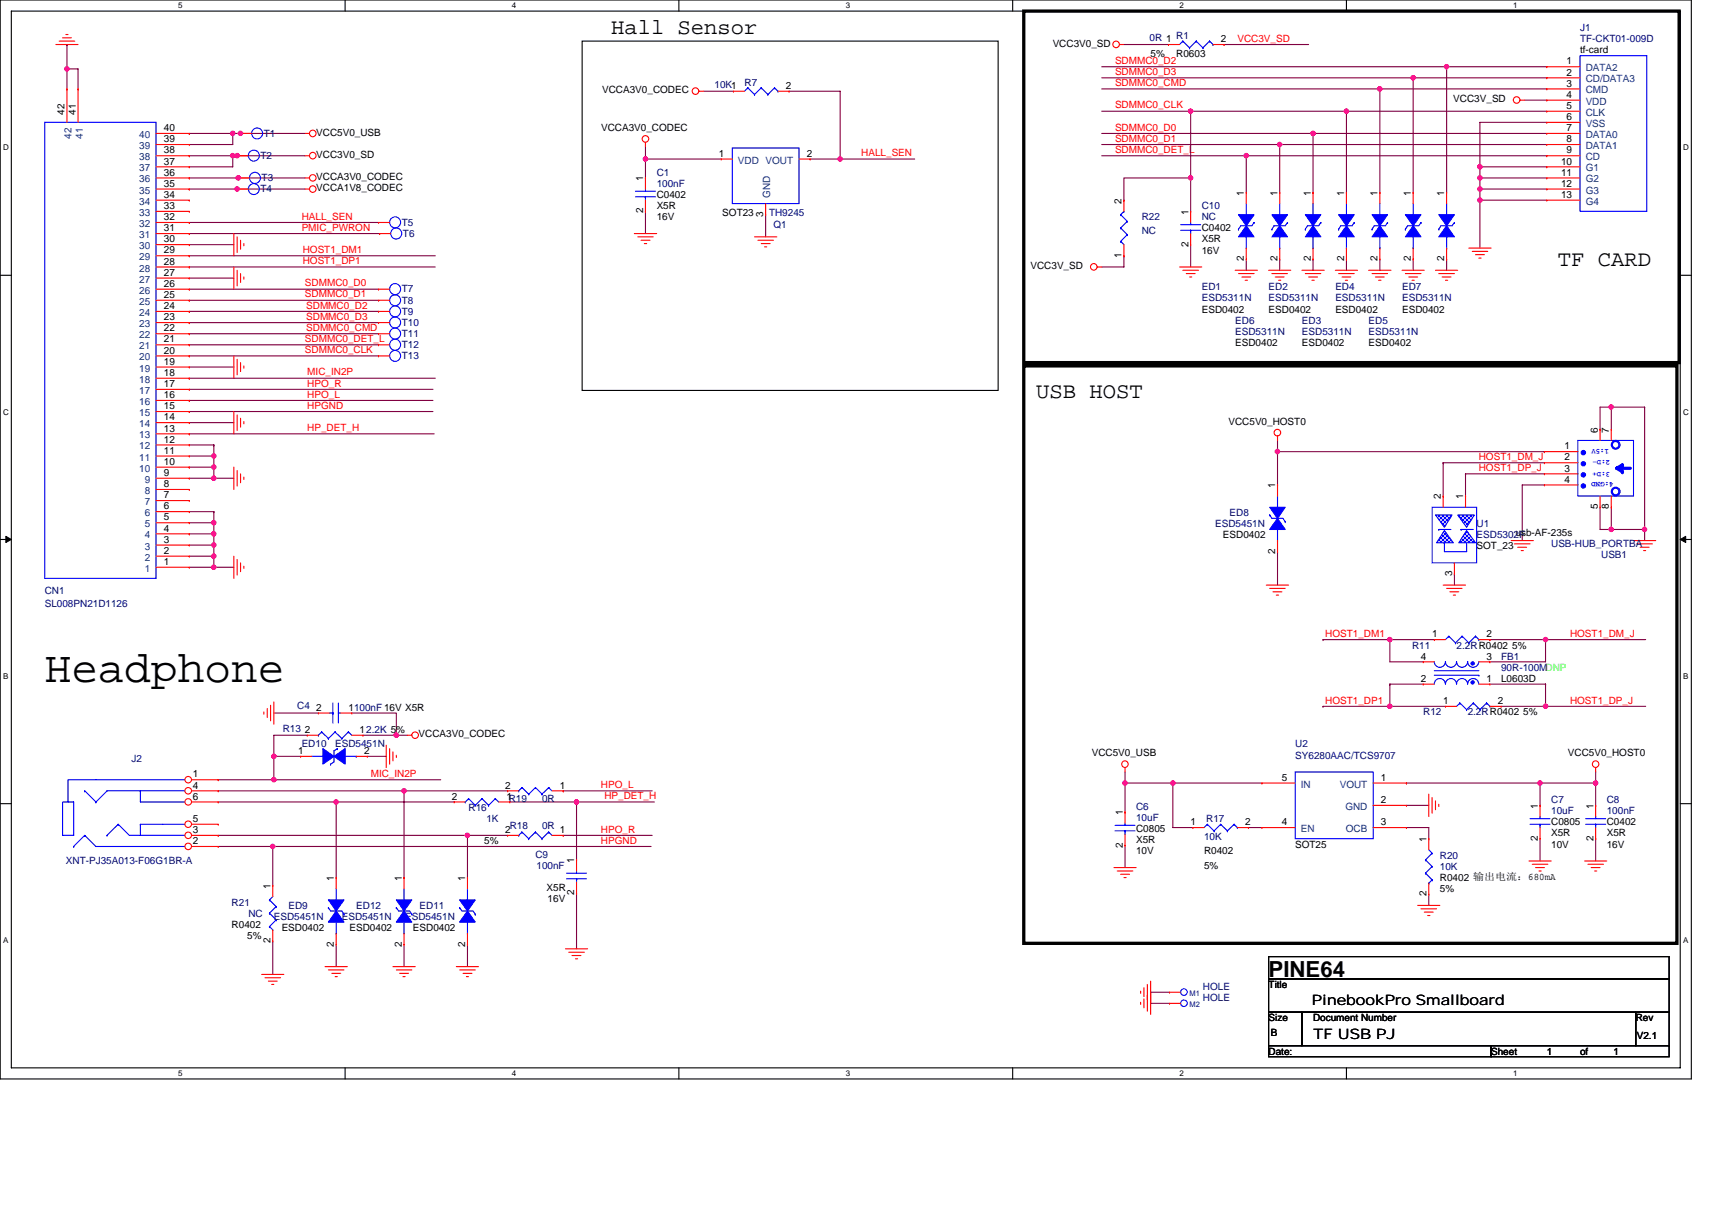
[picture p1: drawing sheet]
<svg xmlns="http://www.w3.org/2000/svg" width="297mm" height="210mm" viewBox="0 0 297 210" stroke-linecap="round" stroke-linejoin="round" font-family="sans-serif">
<path d="M0 0h293.5v187.2h-293.5zM2 1.9h289.5v183.4h-289.5z" fill="none" stroke="#000" stroke-width=".19"/>
<g fill="#fff">
<path d="M30.9 .2h.8v1.6h-.8z"/>
<path d="M30.9 185.5h.8v1.6h-.8z"/>
</g>
<path d="M59.9 0v1.9M59.9 185.3v1.9" fill="none" stroke="#000" stroke-width=".19"/>
<g fill="#fff">
<path d="M88.8 .2h.8v1.6h-.8z"/>
<path d="M88.8 185.5h.8v1.6h-.8z"/>
</g>
<path d="M117.8 0v1.9M117.8 185.3v1.9" fill="none" stroke="#000" stroke-width=".19"/>
<g fill="#fff">
<path d="M146.7 .2h.8v1.6h-.8z"/>
<path d="M146.7 185.5h.8v1.6h-.8z"/>
</g>
<path d="M175.7 0v1.9M175.7 185.3v1.9" fill="none" stroke="#000" stroke-width=".19"/>
<g fill="#fff">
<path d="M204.7 .2h.7v1.6h-.7z"/>
<path d="M204.7 185.5h.7v1.6h-.7z"/>
</g>
<path d="M233.6 0v1.9M233.6 185.3v1.9" fill="none" stroke="#000" stroke-width=".19"/>
<g fill="#fff">
<path d="M262.6 .2h.7v1.6h-.7z"/>
<path d="M262.6 185.5h.7v1.6h-.7z"/>
<path d="M.5 24.8h1v1.6h-1z"/>
<path d="M292 24.8h1v1.6h-1z"/>
<path d="M.5 70.7h1v1.5h-1z"/>
<path d="M292 70.7h1v1.5h-1z"/>
</g>
<path d="M0 47.8h2M291.5 47.8h2" fill="none" stroke="#000" stroke-width=".19"/>
<g fill="#fff">
<path d="M.5 116.5h.9v1.6h-.9z"/>
<path d="M292 116.5h.9v1.6h-.9z"/>
</g>
<path d="M0 93.6h2M291.5 93.6h2" fill="none" stroke="#000" stroke-width=".19"/>
<path d="M1 93.1l1 .5-1 .5zM291.5 93.6l1-.5v1z" fill="#000" stroke="#000" stroke-width=".17"/>
<g fill="#fff">
<path d="M.5 162.4h.9v1.5h-.9z"/>
<path d="M292 162.4h.9v1.5h-.9z"/>
</g>
<path d="M101 7.1h72.2v60.7h-72.2zM0 139.5h2M291.5 139.5h2M220.1 175.7h5.8v5.8h-5.8zM220.1 166h69.5v3.9h-69.5zM220.1 169.9h69.5v5.8h-69.5zM225.9 175.7h57.9v5.8h-57.9zM283.8 175.7h5.8v5.8h-5.8zM220.1 181.5h38.6v1.9h-38.6zM258.7 181.5h30.9v1.9h-30.9z" fill="none" stroke="#000" stroke-width=".19"/>
<path d="M177.6 1.9h113.7v61h-113.7zM177.6 63.5h113.4v100.2h-113.4z" fill="none" stroke="#000" stroke-width=".57"/>
<g fill="none" stroke="#800040" stroke-width=".19">
<path d="M11.6 7.7h.1M11.6 12h1.9v3.4M11.6 12v3.4M11.6 7.7v4.3M122 15.8h5.3M136.9 15.8h8.9v11.8M191.2 19.3h42.4M191.2 15.4h48.2M191.2 11.6h59.8M191.2 13.5h54M195 7.7h7.7M206.6 19.3h.1"/>
<path d="M206.6 19.3v11.6M212.4 7.7h.1M212.4 7.7h14.7M233.6 19.3h34.8M233.6 19.3v14.1M239.4 15.4v18M239.4 15.4h29M239.4 15.4h.1M245.2 13.5h23.2M245.2 13.5v19.9M245.2 13.5h.1M251 11.6h17.4"/>
<path d="M251 11.6v21.8M251 11.6h.1M264.5 17.4h3.9M32.8 23.2h20.1M32.8 27h20.1M32.8 30.9h20.1M32.8 32.8h20.1M32.8 23.2h.1M32.8 27h.1M32.8 30.9h.1M32.8 32.8h.1M32.8 38.6h.1"/>
<path d="M32.8 38.6h32.9M40.4 23.2v1.9h-7.6M40.4 23.2h.1M40.4 27v2h-7.6M40.4 27h.1M112 27.6h13.1M112 36.7v3.8M112 25.5v2.1M112 27.6h.1M112 27.6v3.3M132.8 37.3v3.8M140.6 27.6h5.2"/>
<path d="M145.8 27.6h.1M145.8 27.6h12.9M191.2 23.2h36.6M191.2 27h77.2M191.2 25.1h30.8M195 34.7v-3.8h11.6v5.8M206.6 30.9h.1M216.2 27h.1M216.2 27v6.4M222 25.1h46.4M222 25.1v8.3M222 25.1h.1"/>
<path d="M227.8 23.2h40.6M227.8 23.2v10.2M227.8 23.2h.1M256.8 34.7v8.4M256.8 34.7h.1M256.8 30.9h.1M256.8 32.8v1.9M256.8 32.8h.1M256.8 29h.1M256.8 29v1.9M256.8 30.9v1.9M256.8 30.9h11.6"/>
<path d="M256.8 32.8h11.6M256.8 34.7h11.6M256.8 29h11.6M268.4 21.2h-11.6v7.8M32.8 48.3h7.8M32.8 42.5h7.8M32.8 40.5h.1M32.8 44.4h.1M32.8 46.3h.1M32.8 52.1h.1M32.8 54h.1M32.8 56h.1"/>
<path d="M32.8 50.2h.1M32.8 57.9h.1M32.8 59.8h.1M32.8 40.5h33.1M32.8 44.4h42.7M32.8 46.3h42.7M32.8 52.1h32.9M32.8 54h32.9M32.8 56h32.9M32.8 50.2h32.9M32.8 57.9h32.9M32.8 59.8h32.9"/>
<path d="M195 44.4v1.9h-3.8M195 44.4h.1M206.6 42.5v3.8M216.2 45v1.9M222 45v1.9M227.8 45v1.9M233.6 45v1.9M239.4 45v1.9M245.2 45v1.9M251 45v1.9M32.8 75.3h.1M32.8 71.4h.1"/>
<path d="M32.8 69.5h.1M32.8 67.6h.1M32.8 65.6h.1M32.8 79.1h4.3M32.8 77.2h4.3M32.8 73.3h7.8M32.8 63.7h7.8M32.8 61.8h.1M32.8 75.3h42.5M32.8 71.4h42.3M32.8 69.5h42.3M32.8 67.6h42.3"/>
<path d="M32.8 65.6h42.7M32.8 61.8h32.9M37.1 79.1v2M37.1 77.2h.1M37.1 77.2v1.9M221.7 76.4v2M221.7 78.4v5.8M221.7 78.4h46.3M268 78.4h.1M279.6 70.7h-2v3.8M279.6 70.7h.1M279.6 70.7h5.7"/>
<path d="M279.6 70.7v3.8M285.3 70.7h.1M285.3 70.7v21.2M32.8 98.4h4.3M32.8 88.8h4.3M32.8 96.5h4.3M32.8 94.6h4.3M32.8 92.6h.1M32.8 90.7h4.3M32.8 83h4.3M32.8 81.1h.1M32.8 92.6h4.3"/>
<path d="M32.8 81.1h4.3M37.1 88.8h.1M37.1 98.4h.1M37.1 96.5v1.9M37.1 94.6h.1M37.1 92.6v2M37.1 90.7v1.9M37.1 83h.1M37.1 81.1v1.9M37.1 88.8v1.9M37.1 94.6v1.9M37.1 98.4h3.5"/>
<path d="M37.1 83h3.5M221.7 95.7v5.8M250.4 80.3v5.8M250.4 80.3h.1M250.4 80.3h17.6M252.3 99.6v1.9M254.3 82.2h.1M254.3 82.2v3.9M254.3 82.2h13.7M268 84.2h-3.9v9.6M277.6 88v3.9h2M279.6 88v3.9h5.7"/>
<path d="M285.3 91.9v1.9M285.3 91.9h.1M229.5 111h.1M229.5 111h11.6M241.1 111h.1M241.1 111h7.8M241.1 118.7h5.8M241.1 118.7h.1M241.1 111v3.9h5.8M241.1 118.7v3.9M258.5 111h.1M258.5 118.7h9.7"/>
<path d="M258.5 111h27M268.2 111v3.9h-9.7M268.2 111h.1M268.2 118.7h.1M268.2 118.7v3.9M37.9 137.2h32.2M37.9 135.3h9.6M37.9 139.2h20.4M47.5 131.3h4.7M47.5 131.3h.1M47.5 123.7h7.7M47.5 135.3h.1"/>
<path d="M47.5 131.3v4M47.5 135.3h29M53.3 127.6h-5.8v3.7M58.3 139.2h.1M58.3 139.2h20.5M58.3 139.2v13.1M61 123.7h7.8v3.9M63 127.6h5.8M63.7 131.3h3.3M68.8 127.6h.1M68.8 127.6h1.9M70.1 137.2h.1"/>
<path d="M70.1 137.2h18M70.1 137.2v15.1M88.5 139.2h11.5M97.7 137.2h.1M97.7 137.2h15.5M100 139.2h.1M100 139.2h13.5M100 139.2v10M195.2 135.9h8.3M195.2 134v1.9M195.2 135.9h.1M195.2 135.9v5"/>
<path d="M203.5 135.9v7.7h3.5M203.5 135.9h.1M203.5 135.9h15.4M229.5 122.6h.1M229.5 122.6h11.6M241.1 122.6h9.7M244 139.8h3.9M244 135.9h.1M244 135.9h23.2M260.5 122.6h7.7M267.2 135.9h9.7v3.9M267.2 135.9h.1"/>
<path d="M267.2 135.9v3.9M268.2 122.6h.1M268.2 122.6h17.3M276.9 134v1.9M37.9 145h.1M37.9 146.9h9.4M37.9 145h43.2M47.3 146.9h.1M47.3 146.9v6.7M47.3 146.9h65.7M81.1 145v7.3M81.1 145h7"/>
<path d="M97.7 145h.1M97.7 145h15.5M100 155v9.7M195.2 146.7v3.9M216.6 143.6h2.3M244 143.6h3.9v1.9M247.9 155.2v1.9M267.2 145.5v3.9M276.9 145.5v3.9M47.3 163.3v5.8M58.3 163.9v3.8M70.1 163.9v3.8"/>
<path d="M81.1 163.9v3.8M199.6 172.2h3.3M199.6 174.1h3.3"/>
</g>
<g fill="#f0f" stroke="#f0f" stroke-width=".19">
<circle cx="37.1" cy="90.7" r=".38"/>
<circle cx="37.1" cy="98.4" r=".38"/>
<circle cx="37.1" cy="96.5" r=".38"/>
<circle cx="37.1" cy="94.6" r=".38"/>
<circle cx="37.1" cy="92.6" r=".38"/>
<circle cx="37.1" cy="83" r=".38"/>
<circle cx="37.1" cy="81.1" r=".38"/>
<circle cx="37.1" cy="79.1" r=".38"/>
<circle cx="11.6" cy="11.9" r=".38"/>
<circle cx="40.4" cy="23.1" r=".38"/>
<circle cx="41.7" cy="23.1" r=".38"/>
<circle cx="40.4" cy="27" r=".38"/>
<circle cx="41.1" cy="27" r=".38"/>
<circle cx="41.3" cy="30.9" r=".38"/>
<circle cx="41.1" cy="32.8" r=".38"/>
<circle cx="285.3" cy="91.9" r=".37"/>
<circle cx="221.6" cy="78.4" r=".38"/>
<circle cx="268.2" cy="111" r=".38"/>
<circle cx="241.1" cy="111" r=".38"/>
<circle cx="241.1" cy="122.6" r=".38"/>
<circle cx="268.2" cy="122.6" r=".38"/>
<circle cx="276.8" cy="135.9" r=".38"/>
<circle cx="267.2" cy="135.9" r=".38"/>
<circle cx="203.5" cy="135.9" r=".38"/>
<circle cx="195.2" cy="135.9" r=".38"/>
<circle cx="112" cy="27.6" r=".38"/>
<circle cx="279.5" cy="91.9" r=".38"/>
<circle cx="279.5" cy="70.6" r=".38"/>
<circle cx="81.1" cy="145" r=".38"/>
<circle cx="47.5" cy="131.3" r=".38"/>
<circle cx="68.8" cy="127.6" r=".38"/>
<circle cx="47.5" cy="135.3" r=".38"/>
<circle cx="100" cy="139.2" r=".38"/>
<circle cx="47.3" cy="146.9" r=".38"/>
<circle cx="58.3" cy="139.2" r=".38"/>
<circle cx="70.1" cy="137.2" r=".38"/>
<circle cx="145.8" cy="27.6" r=".38"/>
<circle cx="256.8" cy="34.7" r=".38"/>
<circle cx="256.8" cy="30.9" r=".38"/>
<circle cx="256.8" cy="32.8" r=".38"/>
<circle cx="256.8" cy="28.9" r=".38"/>
<circle cx="216.2" cy="27" r=".38"/>
<circle cx="239.4" cy="15.4" r=".38"/>
<circle cx="227.8" cy="23.1" r=".38"/>
<circle cx="251" cy="11.6" r=".37"/>
<circle cx="222" cy="25.1" r=".38"/>
<circle cx="245.2" cy="13.5" r=".38"/>
<circle cx="206.6" cy="30.9" r=".38"/>
<circle cx="233.6" cy="19.3" r=".38"/>
<circle cx="206.6" cy="19.3" r=".38"/>
</g>
<g fill="none" stroke="#f00" stroke-width=".19">
<path d="M9.7 7.7h3.8M10.3 7.1h2.7M10.9 6.6h1.5M11.4 6h.4M11.6 15.4h.1M11.6 15.4v5.8M13.5 15.4h.1M13.5 15.4v5.8M121.3 15.8h.7M127.3 15.8h.1M127.3 15.8h1.9M135 15.8h1.9"/>
<path d="M136.9 15.8h.1M194.2 7.7h.8M202.7 7.7h.1M202.7 7.7h2M210.5 7.7h1.9M212.4 7.7h.1M263.7 17.4h.8M268.4 13.5h.1M268.4 15.4h.1M268.4 17.4h.1M268.4 19.3h.1M268.4 11.6h.1"/>
<path d="M268.4 13.5h5.7M268.4 15.4h5.7M268.4 17.4h5.7M268.4 19.3h5.7M268.4 11.6h5.7M27.1 23.2h5.7M27.1 25.1h5.7M27.1 27h5.7M27.1 29h5.7M27.1 30.9h5.7M27.1 32.8h5.7M27.1 34.7h5.7"/>
<path d="M27.1 38.6h5.7M27.1 36.7h5.7M32.8 34.7h.1M32.8 32.8h.1M32.8 38.6h.1M32.8 36.7h.1M32.8 30.9h.1M32.8 29h.1M32.8 27h.1M32.8 25.1h.1M32.8 23.2h.1M41.1 32.8h.1"/>
<path d="M41.1 27h.1M41.1 27h2M41.1 32.8h2M41.3 30.9h.1M41.3 30.9h2M41.7 23.2h.1M41.7 23.2h2M52.9 23.2h.8M52.9 27h.8M52.9 30.9h.8M52.9 32.8h.8M65.7 38.6h.1"/>
<path d="M65.7 38.6h1.9M112 24.7v.8M112 30.9h.1M112 36.7h.1M112 30.9v1.9M112 34.7v2M125.1 27.6h.1M125.1 27.6h2M132.8 37.3h.1M132.8 35.3v2M138.6 27.6h2M140.6 27.6h.1"/>
<path d="M195 34.7h.1M195 34.7v2M206.6 36.7h.1M206.6 36.7v1.9M222 33.4h.1M222 33.4v1.9M227.8 33.4h.1M227.8 33.4v1.9M233.6 33.4h.1M233.6 33.4v1.9M239.4 33.4h.1M239.4 33.4v1.9"/>
<path d="M251 33.4h.1M251 33.4v1.9M268.4 21.2h.1M268.4 23.2h.1M268.4 25.1h.1M268.4 27h.1M268.4 29h.1M268.4 30.9h.1M268.4 32.8h.1M268.4 34.7h.1M268.4 21.2h5.7M268.4 23.2h5.7"/>
<path d="M268.4 25.1h5.7M268.4 27h5.7M268.4 29h5.7M268.4 30.9h5.7M268.4 32.8h5.7M268.4 34.7h5.7M27.1 40.5h5.7M27.1 59.8h5.7M27.1 57.9h5.7M27.1 56h5.7M27.1 54h5.7M27.1 52.1h5.7"/>
<path d="M27.1 50.2h5.7M27.1 48.3h5.7M27.1 46.3h5.7M27.1 44.4h5.7M27.1 42.5h5.7M32.8 59.8h.1M32.8 57.9h.1M32.8 56h.1M32.8 54h.1M32.8 52.1h.1M32.8 50.2h.1M32.8 48.3h.1"/>
<path d="M32.8 46.3h.1M32.8 44.4h.1M32.8 42.5h.1M32.8 40.5h.1M40.6 46.3v3.9M40.6 40.5v3.9M41.1 46.9v2.7M41.1 41.1v2.7M41.7 47.5v1.5M41.7 41.7v1.5M42.3 48.1v.4M42.3 42.3v.4"/>
<path d="M65.7 56h.1M65.7 52.1h.1M65.7 59.8h.1M65.7 59.8h1.9M65.7 56h1.9M65.7 52.1h1.9M65.9 40.5h.1M65.9 40.5h1.9M110.1 40.5h3.8M110.7 41.1h2.6M111.2 41.7h1.6M111.8 42.3h.4"/>
<path d="M130.9 41.1h3.9M131.5 41.7h2.7M132.1 42.3h1.5M132.6 42.8h.4M190.4 46.3h.8M195 44.4h.1M195 42.5v1.9M204.7 46.3h3.8M205.2 46.9h2.7M205.8 47.5h1.6M206.4 48.1h.4M206.6 42.5h.1"/>
<path d="M206.6 40.5v2M214.3 46.9h3.9M214.9 47.5h2.7M215.5 48.1h1.5M216 48.6h.4M220.1 46.9h3.9M220.7 47.5h2.7M221.3 48.1h1.5M221.8 48.6h.4M222 45h.1M222 43.1v1.9M225.9 46.9h3.9"/>
<path d="M226.5 47.5h2.7M227.1 48.1h1.5M227.6 48.6h.4M227.8 45h.1M227.8 43.1v1.9M231.7 46.9h3.8M232.3 47.5h2.7M232.9 48.1h1.5M233.4 48.6h.4M233.6 45h.1M233.6 43.1v1.9M237.5 46.9h3.8"/>
<path d="M238.1 47.5h2.6M238.6 48.1h1.6M239.2 48.6h.4M239.4 45h.1M239.4 43.1v1.9M243.3 46.9h3.8M243.8 47.5h2.7M244.4 48.1h1.6M245 48.6h.4M249.1 46.9h3.8M249.6 47.5h2.7M250.2 48.1h1.6"/>
<path d="M250.8 48.6h.4M251 45h.1M251 43.1v1.9M254.8 43.1h3.9M255.4 43.6h2.7M256 44.2h1.6M256.6 44.8h.4M27.1 79.1h5.7M27.1 77.2h5.7M27.1 75.3h5.7M27.1 73.3h5.7M27.1 71.4h5.7"/>
<path d="M27.1 69.5h5.7M27.1 67.6h5.7M27.1 65.6h5.7M27.1 63.7h5.7M27.1 61.8h5.7M32.8 79.1h.1M32.8 77.2h.1M32.8 75.3h.1M32.8 73.3h.1M32.8 71.4h.1M32.8 69.5h.1M32.8 67.6h.1"/>
<path d="M32.8 65.6h.1M32.8 63.7h.1M32.8 61.8h.1M40.6 71.4v3.9M40.6 61.8v3.8M41.1 72v2.7M41.1 62.4v2.6M41.7 72.6v1.5M41.7 62.9v1.6M42.3 73.2v.4M42.3 63.5v.4M221.7 75.7v.7"/>
<path d="M268 78.4h.1M268 78.4h5.8M277.6 74.5h.1M277.6 74.5v1.9M279.6 74.5h.1M279.6 74.5v1.9M27.1 98.4h5.7M27.1 96.5h5.7M27.1 94.6h5.7M27.1 92.6h5.7M27.1 90.7h5.7M27.1 88.8h5.7"/>
<path d="M27.1 86.9h5.7M27.1 84.9h5.7M27.1 83h5.7M27.1 81.1h5.7M32.8 98.4h.1M32.8 96.5h.1M32.8 94.6h.1M32.8 92.6h.1M32.8 90.7h.1M32.8 88.8h.1M32.8 86.9h.1M32.8 84.9h.1"/>
<path d="M32.8 83h.1M32.8 81.1h.1M40.6 96.5v3.9M40.6 81.1v3.8M41.1 97.1v2.7M41.1 81.7v2.6M41.7 97.7v1.5M41.7 82.2v1.6M42.3 98.3v.3M42.3 82.8v.4M262.2 93.8h3.8M262.8 94.4h2.7"/>
<path d="M263.3 95h1.6M263.9 95.5h.4M268 80.3h.1M268 82.2h.1M268 84.2h.1M268 80.3h5.8M268 82.2h5.8M268 84.2h5.8M277.6 88h.1M277.6 86.1v1.9M279.6 88h.1M279.6 86.1v1.9"/>
<path d="M283.4 93.8h3.9M284 94.4h2.7M284.6 95h1.5M285.2 95.5h.3M219.7 101.5h3.9M220.3 102.1h2.7M220.9 102.7h1.5M221.4 103.3h.4M246.9 118.7h.1M246.9 114.9h.1M246.9 118.7h2M246.9 114.9h2"/>
<path d="M248.9 111h.1M248.9 111h1.9M250.4 101.5h3.9M251 102.1h2.7M251.6 102.7h1.5M252.2 103.3h.3M256.6 118.7h1.9M256.6 114.9h1.9M256.6 111h1.9M258.5 118.7h.1M258.5 114.9h.1M258.5 111h.1"/>
<path d="M45.8 123.5v.4M46.4 123v1.5M46.9 122.4v2.7M47.5 121.8v3.9M52.2 131.3h.1M52.2 131.3h1.9M53.3 127.6h.1M53.3 127.6h1.9M55.2 123.7h.1M55.2 123.7h2M59.1 123.7h1.9M61 123.7h.1"/>
<path d="M61 127.6h2M61.8 131.3h1.9M63 127.6h.1M63.7 131.3h.1M67 129.3v3.9M67.6 129.9v2.7M68.2 130.5v1.5M68.8 131.1v.4M70.7 127.6h.8M78.8 139.2h.1M78.8 139.2h1.9M86.5 139.2h2"/>
<path d="M88.1 137.2h.1M88.1 137.2h1.9M88.5 139.2h.1M95.8 137.2h1.9M97.7 137.2h.1M195.2 133.2v.8M218.9 135.9h.1M218.9 135.9h5.8M238.2 139.8h5.8M238.2 135.9h5.8M244 139.8h.1M244 135.9h.1"/>
<path d="M247.9 137.8v3.9M248.5 138.4v2.7M249.1 139v1.5M249.6 139.6v.4M250.8 122.6h.1M250.8 122.6h1.9M258.5 122.6h2M260.5 122.6h.1M267.2 139.8h.1M267.2 139.8v1.9M276.9 133.2v.8M47.3 153.6h.1"/>
<path d="M47.3 153.6v2M70.1 152.3h.1M70.1 152.3v1.9M81.1 152.3h.1M81.1 152.3v1.9M100 149.2h.1M100 155h.1M100 149.2v2M100 153.1v1.9M193.3 150.6h3.8M193.8 151.2h2.8M194.4 151.7h1.6"/>
<path d="M195 152.3h.4M207 143.6h.1M207 143.6h1.9M214.7 143.6h1.9M216.6 143.6h.1M218.9 143.6h.1M218.9 143.6h5.8M238.2 143.6h5.8M244 143.6h.1M246 157.1h3.8M246.5 157.7h2.8M247.1 158.3h1.6"/>
<path d="M247.7 158.9h.4M247.9 145.5h.1M247.9 155.2h.1M247.9 145.5v2M247.9 153.3v1.9M265.3 149.4h3.8M265.9 150h2.7M266.4 150.6h1.6M267 151.2h.4M267.2 145.5h.1M267.2 143.6v1.9M274.9 149.4h3.9"/>
<path d="M275.5 150h2.7M276.1 150.6h1.5M276.7 151.2h.3M45.4 169.1h3.9M46 169.7h2.7M46.6 170.3h1.5M47.1 170.8h.4M47.3 163.3h.1M47.3 161.4v1.9M56.4 167.7h3.9M57 168.3h2.7M57.6 168.9h1.5"/>
<path d="M58.1 169.5h.4M68.2 167.7h3.8M68.8 168.3h2.7M69.3 168.9h1.6M69.9 169.5h.4M70.1 163.9h.1M70.1 161.9v2M79.2 167.7h3.8M79.8 168.3h2.7M80.3 168.9h1.6M80.9 169.5h.4M81.1 163.9h.1"/>
<path d="M81.1 161.9v2M98.1 164.7h3.9M98.7 165.2h2.7M99.2 165.8h1.6M99.8 166.4h.4M197.9 172v.4M197.9 173.9v.4M198.5 171.4v1.6M198.5 173.4v1.5M199.1 170.8v2.7M199.1 172.8v2.7M199.6 170.3v3.8"/>
<path d="M199.6 172.2v3.8M202.9 174.1h.1M202.9 174.1h1.9"/>
<circle cx="120.7" cy="15.8" r=".57"/>
<circle cx="193.7" cy="7.7" r=".57"/>
<circle cx="263.1" cy="17.4" r=".57"/>
<circle cx="54.3" cy="23.2" r=".57"/>
<circle cx="54.3" cy="32.8" r=".57"/>
<circle cx="54.3" cy="27" r=".57"/>
<circle cx="54.3" cy="30.9" r=".57"/>
<circle cx="112" cy="24.1" r=".57"/>
<circle cx="189.8" cy="46.3" r=".57"/>
<circle cx="221.6" cy="75.1" r=".57"/>
<circle cx="72" cy="127.6" r=".57"/>
<circle cx="195.2" cy="132.6" r=".57"/>
<circle cx="276.8" cy="132.6" r=".57"/>
</g>
<g fill="none" stroke="#00f" stroke-width=".19">
<path d="M129.7 15.2h.1M129.7 15.2l-.5 .6M129.7 15.2l1.2 1.2M130.9 16.4h.1M132.1 15.2h.1M132.1 15.2l-1.2 1.2M132.1 15.2l1.1 1.2M133.2 16.4h.1M134.4 15.2h.1M134.4 15.2l-1.2 1.2M134.4 15.2l.6 .6M135 15.8h.1"/>
<path d="M205.2 7.1h.1M205.2 7.1l-.5 .6M205.2 7.1l1.2 1.2M206.4 8.3h.1M207.6 7.1h.1M207.6 7.1l-1.2 1.2M207.6 7.1l1.1 1.2M208.7 8.3h.1M209.9 7.1h.1M209.9 7.1l-1.2 1.2M209.9 7.1l.6 .6M210.5 7.7h.1"/>
<path d="M274.1 9.7h11.6v27h-11.6zM7.8 21.2h19.3v79.2h-19.3zM110.3 34.2h3.4M110.3 33.2h3.4M112 32.8v.4M112 34.2h.1M112 34.2v.5M127.1 25.7h11.5v9.6h-11.5zM194.4 39.6h.1M194.4 37.3h.1M194.4 39.6l1.2 1.1M194.4 37.3l1.2 1.1"/>
<path d="M195 36.7h.1M195 36.7l-.6 .6M195.6 38.4h.1M195.6 38.4l-1.2 1.2M204.8 40h3.5M204.8 39h3.5M206.6 38.6v.4M206.6 40h.1M206.6 40v.5M220.7 39.8h.1M222 35.3v2M223.4 38.6l-.4 .6h-1.9l-.4 .6"/>
<path d="M223.4 38.6h.1M226.5 39.8h.1M227.8 35.3v2M229.2 38.6l-.4 .6h-1.9l-.4 .6M229.2 38.6h.1M232.3 39.8h.1M233.6 35.3v2M235 38.6l-.4 .6h-2l-.3 .6M235 38.6h.1M238.1 39.8h.1M239.4 35.3v2M240.7 38.6l-.3 .6h-2l-.3 .6"/>
<path d="M240.7 38.6h.1M249.6 39.8h.1M251 35.3v2M252.3 38.6l-.4 .6h-1.9l-.4 .6M252.3 38.6h.1M194.4 41.9h.1M194.4 41.9l.6 .6M195.6 40.7h.1M195.6 40.7l-1.2 1.2M222 43.1h.1M222 41.1v2M227.8 43.1h.1"/>
<path d="M227.8 41.1v2M233.6 43.1h.1M233.6 41.1v2M239.4 43.1h.1M239.4 41.1v2M251 43.1h.1M251 41.1v2M273.8 76.4h9.6v9.7h-9.6zM248.9 114.8a.96 .96 0 0 0 .9 1 .96 .96 0 0 0 1-1 .96 .96 0 0 0 .9 1 .96 .96 0 0 0 1-1 .96 .96 0 0 0 1 1 .96 .96 0 0 0 .9-1M248.9 118.7a.97 .97 0 0 1 .9-1 .97 .97 0 0 1 1 1 .96 .96 0 0 1 1-1 .96 .96 0 0 1 .9 1 .95 .95 0 0 1 1-1 .95 .95 0 0 1 .9 1M248.9 116.4h7.7M248.9 117.2h7.7"/>
<path d="M251.4 110.4h.1M251.4 110.4l-.6 .6M251.4 110.4l1.1 1.2M252.5 111.6h.1M253.7 110.4h.1M253.7 110.4l-1.2 1.2M253.7 110.4l1.1 1.2M254.7 114.8a.95 .95 0 0 0 .9 1 .95 .95 0 0 0 1-1M254.7 118.7a.95 .95 0 0 1 .9-.9 .95 .95 0 0 1 1 .9M254.8 111.6h.1M256 110.4h.1M256 110.4l-1.2 1.2"/>
<path d="M256 110.4l.6 .6M256.6 117.2h.1M256.6 111h.1M10.9 139.2h1.9v5.8h-1.9zM14.7 137.2h.1M14.7 137.2l1.9 2M16.6 139.2h.1M24.4 137.2v2h7.7M32.1 135.3h-20.3v3.9M32.1 137.2h-13.5l-2 2M54.1 131.3h1.9M55.2 127.6h.1"/>
<path d="M55.8 127h.1M55.8 127l1.2 1.2M55.8 127l-.6 .6M57 128.2h.1M57.2 123.7h.6M57.4 132.6h.1M57.8 122v3.5M57.8 123.7h.1M58.1 127h.1M58.1 127l1.2 1.2M58.1 127l-1.1 1.2M58.5 129.9l-.5 .4v1.9l-.6 .4"/>
<path d="M58.5 129.9h.1M58.7 123.7h.4M58.7 122v3.5M59.3 128.2h.1M59.9 131.3h1.9M60.4 127h.1M60.4 127l.6 .6M60.4 127l-1.1 1.2M61.8 131.3h.1M80.7 139.2h.1M81.3 138.6h.1M81.3 138.6l1.2 1.2"/>
<path d="M81.3 138.6l-.6 .6M82.5 139.8h.1M83.6 138.6h.1M83.6 138.6l1.2 1.2M83.6 138.6l-1.1 1.2M84.8 139.8h.1M85.9 138.6h.1M85.9 138.6l.6 .6M85.9 138.6l-1.1 1.2M90 137.2h.1M90.6 136.7h.1M90.6 136.7l1.1 1.1"/>
<path d="M90.6 136.7l-.6 .5M91.7 137.8h.1M92.9 136.7h.1M92.9 136.7l1.1 1.1M92.9 136.7l-1.2 1.1M94 137.8h.1M95.2 136.7h.1M95.2 136.7l.6 .5M95.2 136.7l-1.2 1.1M224.7 134h13.5v11.5h-13.5zM253.3 122h.1M253.3 122l-.6 .6"/>
<path d="M253.3 122l1.2 1.1M254.5 123.1h.1M255.6 122h.1M255.6 122l-1.1 1.1M255.6 122l1.2 1.1M256.8 123.1h.1M257.9 122h.1M257.9 122l-1.1 1.1M257.9 122l.6 .6M258.5 122.6h.1M12.8 146.9h.1M14.7 145l1.9 1.9h15.5"/>
<path d="M14.7 145h.1M14.7 145l-1.9 1.9M18.6 145h.1M20.5 143l1.9 2h9.7M20.5 143h.1M20.5 143l-1.9 2M24.4 143h7.7M24.4 143h.1M24.4 143v2M28.2 145h.1M46.8 156.2h.1M46.8 158.5h.1"/>
<path d="M46.8 156.2l1.1 1.1M46.8 158.5l1.1 1.1M47.3 155.6l-.5 .6M47.9 157.3h.1M47.9 159.6h.1M47.9 157.3l-1.1 1.2M47.9 159.6l-1.1 1.2M68.8 157.5l.3 .6h2l.4 .6M68.8 157.5h.1M70.1 154.2v2M71.5 158.7h.1M79.8 157.5l.4 .6h1.9l.4 .6"/>
<path d="M79.8 157.5h.1M81.1 154.2v2M82.5 158.7h.1M98.3 152.5h3.5M98.3 151.5h3.5M100 151.2v.3M100 152.5h.1M100 152.5v.6M209.5 143h.1M209.5 143l-.6 .6M209.5 143l1.1 1.2M210.6 144.2h.1"/>
<path d="M211.8 143h.1M211.8 143l-1.2 1.2M211.8 143l1.2 1.2M213 144.2h.1M214.1 143h.1M214.1 143l-1.1 1.2M214.1 143l.6 .6M214.7 143.6h.1M247.3 149.2h.1M247.3 151.5h.1M247.3 149.2l1.2 1.2M247.3 151.5l1.2 1.2"/>
<path d="M247.9 153.3h.1M247.9 147.5l.6 .6M248.5 148.1h.1M248.5 150.4h.1M248.5 152.7h.1M248.5 148.1l-1.2 1.1M248.5 150.4l-1.2 1.1M248.5 152.7l-.6 .6M265.5 143h3.4M265.5 142.1h3.4M267.2 141.7v.4M267.2 143h.1"/>
<path d="M267.2 143v.6M46.8 160.8h.1M46.8 160.8l.5 .6M47.3 161.4h.1M70.1 161.9h.1M70.1 160v1.9M81.1 161.9h.1M81.1 160v1.9"/>
<circle cx="44" cy="27" r=".95"/>
<circle cx="44" cy="32.8" r=".95"/>
<circle cx="44.2" cy="30.9" r=".96"/>
<circle cx="44.6" cy="23.2" r=".95"/>
<circle cx="68.6" cy="38.6" r=".95"/>
<circle cx="68.6" cy="59.8" r=".96"/>
<circle cx="68.6" cy="52.1" r=".95"/>
<circle cx="68.6" cy="56" r=".95"/>
<circle cx="68.7" cy="40.5" r=".96"/>
<circle cx="280.3" cy="77.2" r=".57"/>
<circle cx="280.3" cy="77.2" r=".76"/>
<circle cx="280.3" cy="85.3" r=".57"/>
<circle cx="280.3" cy="85.3" r=".76"/>
<circle cx="205.4" cy="174.1" r=".57"/>
</g>
<g fill="#00f" stroke="#00f" stroke-width=".19">
<path d="M226.5 37.3h2.7l-1.4 1.9z" fill-rule="evenodd"/>
<path d="M227.8 39.2l1.4 1.9h-2.7z" fill-rule="evenodd"/>
<path d="M79.8 156.2h2.7l-1.4 1.9z" fill-rule="evenodd"/>
<path d="M81.1 158.1l1.4 1.9h-2.7z" fill-rule="evenodd"/>
<path d="M238.1 37.3h2.6l-1.3 1.9z" fill-rule="evenodd"/>
<path d="M239.4 39.2l1.3 1.9h-2.6z" fill-rule="evenodd"/>
<path d="M56 129.9l2 1.4-2 1.3z" fill-rule="evenodd"/>
<path d="M58 131.3l1.9-1.4v2.7z" fill-rule="evenodd"/>
<path d="M249.6 37.3h2.7l-1.3 1.9z" fill-rule="evenodd"/>
<path d="M251 39.2l1.3 1.9h-2.7z" fill-rule="evenodd"/>
<path d="M220.7 37.3h2.7l-1.4 1.9z" fill-rule="evenodd"/>
<path d="M222 39.2l1.4 1.9h-2.7z" fill-rule="evenodd"/>
<path d="M68.8 156.2h2.7l-1.4 1.9z" fill-rule="evenodd"/>
<path d="M70.1 158.1l1.4 1.9h-2.7z" fill-rule="evenodd"/>
<path d="M232.3 37.3h2.7l-1.4 1.9z" fill-rule="evenodd"/>
<path d="M233.6 39.2l1.4 1.9h-2.7z" fill-rule="evenodd"/>
<circle cx="274.7" cy="80.5" r=".38"/>
<circle cx="274.7" cy="84.3" r=".38"/>
<circle cx="274.7" cy="82.4" r=".38"/>
<circle cx="274.7" cy="78.5" r=".38"/>
<circle cx="255.5" cy="118.4" r=".29"/>
<circle cx="255.5" cy="115.1" r=".29"/>
</g>
<path d="M280.5 81.3h2.3M280.5 81.3l1 .6M281.5 81.9h.1M281.5 80.7h.1M281.5 80.7l-1 .6" fill="none" stroke="#00f" stroke-width=".57"/>
<circle cx="32.7" cy="145" r=".57" fill="#fff" stroke="#f00" stroke-width=".19"/>
<path d="M33.2 145h4.7M37.9 145h.1" fill="none" stroke="#f00" stroke-width=".19"/>
<circle cx="32.7" cy="135.3" r=".57" fill="#fff" stroke="#f00" stroke-width=".19"/>
<path d="M33.2 135.3h4.7M37.9 135.3h.1" fill="none" stroke="#f00" stroke-width=".19"/>
<circle cx="32.7" cy="139.2" r=".57" fill="#fff" stroke="#f00" stroke-width=".19"/>
<path d="M33.2 139.2h4.7M37.9 139.2h.1" fill="none" stroke="#f00" stroke-width=".19"/>
<circle cx="32.7" cy="137.2" r=".57" fill="#fff" stroke="#f00" stroke-width=".19"/>
<path d="M33.2 137.2h4.7M37.9 137.2h.1" fill="none" stroke="#f00" stroke-width=".19"/>
<circle cx="32.7" cy="146.9" r=".57" fill="#fff" stroke="#f00" stroke-width=".19"/>
<path d="M33.2 146.9h4.7M37.9 146.9h.1" fill="none" stroke="#f00" stroke-width=".19"/>
<circle cx="32.7" cy="143" r=".57" fill="#fff" stroke="#f00" stroke-width=".19"/>
<path d="M33.2 143h4.7M37.9 143h.1M58.3 152.3h.1M58.3 152.3v1.9M58.3 163.9h.1M58.3 161.9v2" fill="none" stroke="#f00" stroke-width=".19"/>
<path d="M250.6 94.2v1.5h3.9v-1.5M250.6 94.2h.1M57 157.5l.4 .6h1.9l.4 .6M57 157.5h.1M58.3 154.2v2M59.7 158.7h.1M58.3 161.9h.1M58.3 160v1.9" fill="none" stroke="#00f" stroke-width=".19"/>
<g fill="#00f" stroke="#00f" stroke-width=".19">
<path d="M57 156.2h2.7l-1.4 1.9z" fill-rule="evenodd"/>
<path d="M58.3 158.1l1.4 1.9h-2.7z" fill-rule="evenodd"/>
</g>
<path d="M254.5 92.1l1.5 2.1h-2.9z" fill="#fff"/>
<path d="M254.5 92.1l1.5 2.1h-2.9z" fill="#00f" stroke="#00f" stroke-width=".19"/>
<path d="M253.5 91.9h.1M253.5 91.9h2.1" fill="none" stroke="#00f" stroke-width=".19"/>
<path d="M252.9 89.4h2.9l-1.3 2.1z" fill="#fff"/>
<path d="M252.9 89.4h2.9l-1.3 2.1z" fill="#00f" stroke="#00f" stroke-width=".19"/>
<path d="M249.6 91.9h.1M249.6 91.9h2.2" fill="none" stroke="#00f" stroke-width=".19"/>
<path d="M250.6 92.1l1.6 2.1h-2.9z" fill="#fff"/>
<path d="M250.6 92.1l1.6 2.1h-2.9z" fill="#00f" stroke="#00f" stroke-width=".19"/>
<path d="M249.1 89.4h2.8l-1.3 2.1z" fill="#fff"/>
<g fill="#00f" stroke="#00f" stroke-width=".19">
<path d="M249.1 89.4h2.8l-1.3 2.1z"/>
<path d="M243.8 37.3h2.7l-1.3 1.9z" fill-rule="evenodd"/>
<path d="M245.2 39.2l1.3 1.9h-2.7z" fill-rule="evenodd"/>
<path d="M220.3 88h2.7l-1.3 2z" fill-rule="evenodd"/>
<path d="M221.7 90l1.3 1.9h-2.7z" fill-rule="evenodd"/>
<path d="M214.9 37.3h2.7l-1.4 1.9z" fill-rule="evenodd"/>
<path d="M216.2 39.2l1.4 1.9h-2.7z" fill-rule="evenodd"/>
</g>
<g fill="none" stroke="#00f" stroke-width=".19">
<path d="M214.9 39.8h.1M216.2 35.3v2M217.6 38.6l-.4 .6h-1.9l-.4 .6M217.6 38.6h.1M243.8 39.8h.1M245.2 35.3v2M246.5 38.6l-.3 .6h-2l-.4 .6M246.5 38.6h.1M216.2 43.1h.1M216.2 41.1v2M245.2 43.1h.1M245.2 41.1v2"/>
<path d="M220.3 89.4l.4 .6h1.9l.4 .5M220.3 89.4h.1M221.7 86.1v1.9M221.7 93.8h.1M221.7 91.9v1.9M223 90.5h.1M248.5 88h7.7v9.7h-7.7zM90 145h.1M90.6 144.4h.1M90.6 144.4l1.1 1.1M90.6 144.4l-.6 .6M91.7 145.5h.1"/>
<path d="M92.9 144.4h.1M92.9 144.4l1.1 1.1M92.9 144.4l-1.2 1.1M94 145.5h.1M95.2 144.4h.1M95.2 144.4l.6 .6M95.2 144.4l-1.2 1.1M193.5 144.2h3.4M193.5 143.2h3.4M195.2 142.9v.3M195.2 144.2h.1M195.2 144.2v.6"/>
<path d="M275.1 143h3.5M275.1 142.1h3.5M276.9 141.7v.4M276.9 143h.1M276.9 143v.6"/>
<circle cx="68.6" cy="50.2" r=".96"/>
<circle cx="68.6" cy="54" r=".95"/>
<circle cx="68.6" cy="57.9" r=".95"/>
<circle cx="68.6" cy="61.8" r=".95"/>
<circle cx="205.4" cy="172.2" r=".57"/>
</g>
<g fill="none" stroke="#f00" stroke-width=".19">
<path d="M216.2 33.4h.1M216.2 33.4v1.9M245.2 33.4h.1M245.2 33.4v1.9M65.7 50.2h.1M65.7 54h.1M65.7 57.9h.1M65.7 50.2h1.9M65.7 54h1.9M65.7 57.9h1.9M216.2 45h.1M216.2 43.1v1.9"/>
<path d="M245.2 45h.1M245.2 43.1v1.9M65.7 61.8h.1M65.7 61.8h1.9M221.7 84.2h.1M221.7 95.7h.1M221.7 84.2v1.9M221.7 93.8v1.9M250.4 86.1h.1M250.4 86.1v1.9M252.3 99.6h.1M252.3 97.7v1.9"/>
<path d="M254.3 86.1h.1M254.3 86.1v1.9M276.9 139.8h.1M276.9 139.8v1.9M88.1 145h.1M88.1 145h1.9M95.8 145h1.9M97.7 145h.1M195.2 140.9h.1M195.2 146.7h.1M195.2 140.9v2M195.2 144.8v1.9"/>
<path d="M276.9 145.5h.1M276.9 143.6v1.9M202.9 172.2h.1M202.9 172.2h1.9"/>
</g>
<g fill="#f0f" stroke="#f0f" stroke-width=".19">
<circle cx="37.1" cy="90.7" r=".38"/>
<circle cx="37.1" cy="98.4" r=".38"/>
<circle cx="37.1" cy="96.5" r=".38"/>
<circle cx="37.1" cy="94.6" r=".38"/>
<circle cx="37.1" cy="92.6" r=".38"/>
<circle cx="37.1" cy="83" r=".38"/>
<circle cx="37.1" cy="81.1" r=".38"/>
<circle cx="37.1" cy="79.1" r=".38"/>
<circle cx="11.6" cy="11.9" r=".38"/>
<circle cx="40.4" cy="23.1" r=".38"/>
<circle cx="41.7" cy="23.1" r=".38"/>
<circle cx="40.4" cy="27" r=".38"/>
<circle cx="41.1" cy="27" r=".38"/>
<circle cx="41.3" cy="30.9" r=".38"/>
<circle cx="41.1" cy="32.8" r=".38"/>
<circle cx="285.3" cy="91.9" r=".37"/>
<circle cx="221.6" cy="78.4" r=".38"/>
<circle cx="268.2" cy="111" r=".38"/>
<circle cx="241.1" cy="111" r=".38"/>
<circle cx="241.1" cy="122.6" r=".38"/>
<circle cx="268.2" cy="122.6" r=".38"/>
<circle cx="276.8" cy="135.9" r=".38"/>
<circle cx="267.2" cy="135.9" r=".38"/>
<circle cx="203.5" cy="135.9" r=".38"/>
<circle cx="195.2" cy="135.9" r=".38"/>
<circle cx="112" cy="27.6" r=".38"/>
<circle cx="279.5" cy="91.9" r=".38"/>
<circle cx="279.5" cy="70.6" r=".38"/>
<circle cx="81.1" cy="145" r=".38"/>
<circle cx="47.5" cy="131.3" r=".38"/>
<circle cx="68.8" cy="127.6" r=".38"/>
<circle cx="47.5" cy="135.3" r=".38"/>
<circle cx="100" cy="139.2" r=".38"/>
<circle cx="47.3" cy="146.9" r=".38"/>
<circle cx="58.3" cy="139.2" r=".38"/>
<circle cx="70.1" cy="137.2" r=".38"/>
<circle cx="145.8" cy="27.6" r=".38"/>
<circle cx="256.8" cy="34.7" r=".38"/>
<circle cx="256.8" cy="30.9" r=".38"/>
<circle cx="256.8" cy="32.8" r=".38"/>
<circle cx="256.8" cy="28.9" r=".38"/>
<circle cx="216.2" cy="27" r=".38"/>
<circle cx="239.4" cy="15.4" r=".38"/>
<circle cx="227.8" cy="23.1" r=".38"/>
<circle cx="251" cy="11.6" r=".37"/>
<circle cx="222" cy="25.1" r=".38"/>
<circle cx="245.2" cy="13.5" r=".38"/>
<circle cx="206.6" cy="30.9" r=".38"/>
<circle cx="233.6" cy="19.3" r=".38"/>
<circle cx="206.6" cy="19.3" r=".38"/>
</g>
<text font-size="7.7" x="7.8" y="118.4">Headphone</text>
<g font-size="3.9">
<text x="106" y="5.9">Hall Sensor</text>
<text x="270.3" y="46.1">TF CARD</text>
<text x="179.8" y="69.1">USB HOST</text>
<text x="220.1" y="169.6">PINE64</text>
</g>
<g font-size="2.5">
<text x="227.6" y="174.3">PinebookPro Smallboard</text>
<text x="227.8" y="180.3">TF USB PJ</text>
</g>
<g font-size="1.7" fill="#000080">
<text x="274.1" y="5.4">J1</text>
<text x="199.5" y="7.1">0R 1 R1</text>
<text x="274.1" y="7.3">TF-CKT01-009D</text>
<text x="124" y="15.2">10K1</text>
<text x="129.2" y="14.9">R7</text>
<text x="45.8" y="23.7">T1</text>
<text x="45.2" y="27.6">T2</text>
<text x="45.2" y="33.4">T4</text>
<text x="45.4" y="31.5">T3</text>
<text x="113.9" y="30.5">C1</text>
<text x="113.9" y="32.4">100nF</text>
<text x="69.7" y="39.2">T5</text>
<text x="69.9" y="41.1">T6</text>
<text x="133.4" y="37.4">TH9245</text>
<text x="134.2" y="39.6">Q1</text>
<text x="198.1" y="38.2">R22</text>
<text x="198.1" y="40.5">NC</text>
<text x="208.5" y="36.3">C10</text>
<text x="208.5" y="38.2">NC</text>
<text x="69.7" y="52.7">T8</text>
<text x="69.7" y="50.8">T7</text>
<text x="208.5" y="50.4">ED1</text>
<text x="208.5" y="52.3">ESD5311N</text>
<text x="220.1" y="50.4">ED2</text>
<text x="220.1" y="52.3">ESD5311N</text>
<text x="231.7" y="50.4">ED4</text>
<text x="231.7" y="52.3">ESD5311N</text>
<text x="243.3" y="50.4">ED7</text>
<text x="243.3" y="52.3">ESD5311N</text>
<text x="69.7" y="56.6">T10</text>
<text x="69.7" y="54.6">T9</text>
<text x="69.7" y="58.5">T11</text>
<text x="214.3" y="56.2">ED6</text>
<text x="214.3" y="58.1">ESD5311N</text>
<text x="225.9" y="56.2">ED3</text>
<text x="225.9" y="58.1">ESD5311N</text>
<text x="237.5" y="56.2">ED5</text>
<text x="237.5" y="58.1">ESD5311N</text>
<text x="69.7" y="60.4">T12</text>
<text x="69.7" y="62.4">T13</text>
<text x="213.3" y="89.6">ED8</text>
<text x="210.8" y="91.5">ESD5451N</text>
<text x="256.2" y="91.5">U1</text>
<text x="256.2" y="93.4">ESD5302F</text>
<text x="269.1" y="95">USB-HUB_PORTBA</text>
<text x="277.8" y="96.9">USB1</text>
<text x="7.8" y="103.1">CN1</text>
<text x="7.8" y="105.4">SL008PN21D1126</text>
<text x="245" y="112.5">R11</text>
<text x="252.7" y="112.5">2.2RR0402 5%</text>
<text x="260.5" y="114.5">FB1</text>
<text x="260.5" y="116.4">90R-100MDNP</text>
<text x="51.6" y="123">C4</text>
<text x="246.9" y="124.1">R12</text>
<text x="254.7" y="124.1">2.2RR0402 5%</text>
<text x="49.1" y="127">R13</text>
<text x="52.3" y="129.7">ED10</text>
<text x="58.1" y="129.7">ESD5451N</text>
<text x="224.7" y="129.7">U2</text>
<text x="224.7" y="131.7">SY6280AAC/TCS9707</text>
<text x="22.8" y="132.2">J2</text>
<text x="81.3" y="140.7">R16</text>
<text x="84.4" y="142.7">1K</text>
<text x="88.5" y="143.8">R18</text>
<text x="94" y="143.8">0R</text>
<text x="94" y="139.2">0R</text>
<text x="197.1" y="140.5">C6</text>
<text x="197.1" y="142.5">10uF</text>
<text x="209.3" y="142.7">R17</text>
<text x="269.1" y="139.4">C7</text>
<text x="269.1" y="141.3">10uF</text>
<text x="278.8" y="139.4">C8</text>
<text x="278.8" y="141.3">100nF</text>
<text x="11.4" y="150">XNT-PJ35A013-F06G1BR-A</text>
<text x="92.9" y="148.8">C9</text>
<text x="208.9" y="145.7">10K</text>
<text x="249.8" y="149">R20</text>
<text x="93.1" y="150.8">100nF</text>
<text x="249.8" y="151">10K</text>
<text x="40.2" y="157.1">R21</text>
<text x="43.1" y="159.1">NC</text>
<text x="47.5" y="159.6">ESD5451N</text>
<text x="50" y="157.7">ED9</text>
<text x="59.3" y="159.6">ESD5451N</text>
<text x="61.8" y="157.7">ED12</text>
<text x="70.3" y="159.6">ESD5451N</text>
<text x="72.8" y="157.7">ED11</text>
<text x="208.7" y="173.7">HOLE</text>
<text x="208.7" y="171.8">HOLE</text>
</g>
<g font-size="1.7">
<text x="182.6" y="8.1">VCC3V0_SD</text>
<text x="199.6" y="9.8">5%</text>
<text x="204.1" y="9.8">R0603</text>
<text x="211.8" y="7.3">2</text>
<text x="271.8" y="11.2">1</text>
<text x="274.1" y="9.3">tf-card</text>
<text x="104.5" y="16.2">VCCA3V0_CODEC</text>
<text x="136.3" y="15.4">2</text>
<text x="252.2" y="17.8">VCC3V_SD</text>
<text x="271.8" y="13.1">2</text>
<text x="271.8" y="15">3</text>
<text x="271.8" y="17">4</text>
<text x="11.2" y="19.9" transform="rotate(-90 11.2 19.9)">42</text>
<text x="13.1" y="19.9" transform="rotate(-90 13.1 19.9)">41</text>
<text x="28.4" y="22.8">40</text>
<text x="54.9" y="23.5">VCC5V0_USB</text>
<text x="104.3" y="22.8">VCCA3V0_CODEC</text>
<text x="271.8" y="18.9">5</text>
<text x="271.8" y="20.8">6</text>
<text x="271.8" y="22.8">7</text>
<text x="28.4" y="28.6">37</text>
<text x="28.4" y="26.6">38</text>
<text x="28.4" y="24.7">39</text>
<text x="54.9" y="27.4">VCC3V0_SD</text>
<text x="124.7" y="27.2">1</text>
<text x="140" y="27.2">2</text>
<text x="270.8" y="28.6">10</text>
<text x="271.8" y="24.7">8</text>
<text x="271.8" y="26.6">9</text>
<text x="28.4" y="34.3">34</text>
<text x="28.4" y="32.4">35</text>
<text x="28.4" y="30.5">36</text>
<text x="54.9" y="31.3">VCCA3V0_CODEC</text>
<text x="54.9" y="33.2">VCCA1V8_CODEC</text>
<text x="111.6" y="31.5" transform="rotate(-90 111.6 31.5)">1</text>
<text x="113.9" y="34.4">C0402</text>
<text x="194.6" y="35.3" transform="rotate(-90 194.6 35.3)">2</text>
<text x="215.8" y="34" transform="rotate(-90 215.8 34)">1</text>
<text x="221.6" y="34" transform="rotate(-90 221.6 34)">1</text>
<text x="227.4" y="34" transform="rotate(-90 227.4 34)">1</text>
<text x="233.2" y="34" transform="rotate(-90 233.2 34)">1</text>
<text x="239" y="34" transform="rotate(-90 239 34)">1</text>
<text x="244.8" y="34" transform="rotate(-90 244.8 34)">1</text>
<text x="250.6" y="34" transform="rotate(-90 250.6 34)">1</text>
<text x="270.8" y="30.5">11</text>
<text x="270.8" y="32.4">12</text>
<text x="270.8" y="34.3">13</text>
<text x="28.4" y="40.1">31</text>
<text x="28.4" y="38.2">32</text>
<text x="28.4" y="36.3">33</text>
<text x="111.6" y="37" transform="rotate(-90 111.6 37)">2</text>
<text x="113.9" y="36.3">X5R</text>
<text x="113.9" y="38.2">16V</text>
<text x="125.3" y="37.4">SOT23</text>
<text x="132.4" y="37.6" transform="rotate(-90 132.4 37.6)">3</text>
<text x="206.2" y="37.3" transform="rotate(-90 206.2 37.3)">1</text>
<text x="208.5" y="40.2">C0402</text>
<text x="28.4" y="47.9">27</text>
<text x="28.4" y="45.9">28</text>
<text x="28.4" y="44">29</text>
<text x="28.4" y="42.1">30</text>
<text x="178.8" y="46.7">VCC3V_SD</text>
<text x="194.6" y="44.8" transform="rotate(-90 194.6 44.8)">1</text>
<text x="206.2" y="42.8" transform="rotate(-90 206.2 42.8)">2</text>
<text x="208.5" y="42.1">X5R</text>
<text x="208.5" y="44">16V</text>
<text x="215.8" y="45.4" transform="rotate(-90 215.8 45.4)">2</text>
<text x="221.6" y="45.4" transform="rotate(-90 221.6 45.4)">2</text>
<text x="227.4" y="45.4" transform="rotate(-90 227.4 45.4)">2</text>
<text x="233.2" y="45.4" transform="rotate(-90 233.2 45.4)">2</text>
<text x="239" y="45.4" transform="rotate(-90 239 45.4)">2</text>
<text x="244.8" y="45.4" transform="rotate(-90 244.8 45.4)">2</text>
<text x="250.6" y="45.4" transform="rotate(-90 250.6 45.4)">2</text>
<text x="28.4" y="53.6">24</text>
<text x="28.4" y="51.7">25</text>
<text x="28.4" y="49.8">26</text>
<text x="28.4" y="59.4">21</text>
<text x="28.4" y="57.5">22</text>
<text x="28.4" y="55.6">23</text>
<text x="208.5" y="54.3">ESD0402</text>
<text x="220.1" y="54.3">ESD0402</text>
<text x="231.7" y="54.3">ESD0402</text>
<text x="243.3" y="54.3">ESD0402</text>
<text x="28.4" y="65.2">18</text>
<text x="28.4" y="63.3">19</text>
<text x="28.4" y="61.4">20</text>
<text x="214.3" y="60">ESD0402</text>
<text x="225.9" y="60">ESD0402</text>
<text x="237.5" y="60">ESD0402</text>
<text x="28.4" y="71">15</text>
<text x="28.4" y="69.1">16</text>
<text x="28.4" y="67.2">17</text>
<text x="28.4" y="76.8">12</text>
<text x="28.4" y="74.9">13</text>
<text x="28.4" y="72.9">14</text>
<text x="213.1" y="73.7">VCC5V0_HOST0</text>
<text x="271.4" y="78">1</text>
<text x="277.2" y="75.1" transform="rotate(-90 277.2 75.1)">6</text>
<text x="279.2" y="75.1" transform="rotate(-90 279.2 75.1)">7</text>
<text x="28.4" y="82.6">9</text>
<text x="28.4" y="80.7">10</text>
<text x="28.4" y="78.7">11</text>
<text x="271.4" y="79.9">2</text>
<text x="271.4" y="81.8">3</text>
<text x="271.4" y="83.8">4</text>
<text x="28.4" y="88.4">6</text>
<text x="28.4" y="86.5">7</text>
<text x="28.4" y="84.5">8</text>
<text x="221.3" y="84.7" transform="rotate(-90 221.3 84.7)">1</text>
<text x="250" y="86.7" transform="rotate(-90 250 86.7)">2</text>
<text x="253.9" y="86.7" transform="rotate(-90 253.9 86.7)">1</text>
<text x="277.2" y="88.4" transform="rotate(-90 277.2 88.4)">5</text>
<text x="279.2" y="88.4" transform="rotate(-90 279.2 88.4)">8</text>
<text x="28.4" y="94.2">3</text>
<text x="28.4" y="92.2">4</text>
<text x="28.4" y="90.3">5</text>
<text x="212.2" y="93.4">ESD0402</text>
<text x="256.2" y="95.4">SOT_23</text>
<text x="263" y="93">usb-AF-235s</text>
<text x="28.4" y="98">1</text>
<text x="28.4" y="96.1">2</text>
<text x="221.3" y="96.1" transform="rotate(-90 221.3 96.1)">2</text>
<text x="251.9" y="100" transform="rotate(-90 251.9 100)">3</text>
<text x="248.5" y="110.6">1</text>
<text x="257.9" y="110.6">2</text>
<text x="246.5" y="118.3">2</text>
<text x="246.5" y="114.4">4</text>
<text x="257.9" y="118.3">1</text>
<text x="257.9" y="114.4">3</text>
<text x="260.5" y="118.3">L0603D</text>
<text x="54.8" y="123.3">2</text>
<text x="60.5" y="123.3">1100nF 16V X5R</text>
<text x="250.4" y="122.2">1</text>
<text x="259.9" y="122.2">2</text>
<text x="51.7" y="130.9">1</text>
<text x="52.9" y="127.2">2</text>
<text x="62.4" y="127.2">12.2K 5%</text>
<text x="63.2" y="130.9">2</text>
<text x="72.6" y="128">VCCA3V0_CODEC</text>
<text x="189.4" y="131.3">VCC5V0_USB</text>
<text x="272" y="131.3">VCC5V0_HOST0</text>
<text x="33.4" y="134.9">1</text>
<text x="33.4" y="136.8">4</text>
<text x="87.7" y="136.8">2</text>
<text x="97.1" y="136.8">1</text>
<text x="222.4" y="135.5">5</text>
<text x="239.6" y="135.5">1</text>
<text x="33.4" y="138.8">6</text>
<text x="33.4" y="142.6">5</text>
<text x="78.4" y="138.8">2</text>
<text x="87.9" y="138.8">1R19</text>
<text x="194.8" y="141.5" transform="rotate(-90 194.8 141.5)">1</text>
<text x="206.6" y="143.2">1</text>
<text x="216" y="143.2">2</text>
<text x="222.4" y="143.2">4</text>
<text x="239.6" y="139.4">2</text>
<text x="239.6" y="143.2">3</text>
<text x="266.8" y="140.3" transform="rotate(-90 266.8 140.3)">1</text>
<text x="269.1" y="143.2">C0805</text>
<text x="276.5" y="140.3" transform="rotate(-90 276.5 140.3)">1</text>
<text x="278.8" y="143.2">C0402</text>
<text x="33.4" y="144.6">3</text>
<text x="33.4" y="146.5">2</text>
<text x="84" y="146.5">5%</text>
<text x="87.7" y="144.6">2</text>
<text x="97.1" y="144.6">1</text>
<text x="99.6" y="149.8" transform="rotate(-90 99.6 149.8)">1</text>
<text x="194.8" y="147.1" transform="rotate(-90 194.8 147.1)">2</text>
<text x="197.1" y="144.4">C0805</text>
<text x="197.1" y="146.3">X5R</text>
<text x="197.1" y="148.3">10V</text>
<text x="208.9" y="148.3">R0402</text>
<text x="224.7" y="147.1">SOT25</text>
<text x="247.5" y="146.1" transform="rotate(-90 247.5 146.1)">1</text>
<text x="266.8" y="145.9" transform="rotate(-90 266.8 145.9)">2</text>
<text x="269.1" y="145.2">X5R</text>
<text x="269.1" y="147.1">10V</text>
<text x="276.5" y="145.9" transform="rotate(-90 276.5 145.9)">2</text>
<text x="278.8" y="145.2">X5R</text>
<text x="278.8" y="147.1">16V</text>
<text x="46.9" y="154.2" transform="rotate(-90 46.9 154.2)">1</text>
<text x="57.9" y="152.9" transform="rotate(-90 57.9 152.9)">1</text>
<text x="69.7" y="152.9" transform="rotate(-90 69.7 152.9)">1</text>
<text x="80.7" y="152.9" transform="rotate(-90 80.7 152.9)">1</text>
<text x="94.8" y="154.6">X5R</text>
<text x="99.6" y="155.4" transform="rotate(-90 99.6 155.4)">2</text>
<text x="208.9" y="150.8">5%</text>
<text x="247.5" y="155.6" transform="rotate(-90 247.5 155.6)">2</text>
<text x="249.8" y="152.9">R0402 输出电流：680mA</text>
<text x="249.8" y="154.8">5%</text>
<text x="40.2" y="161">R0402</text>
<text x="48.9" y="161.6">ESD0402</text>
<text x="60.6" y="161.6">ESD0402</text>
<text x="71.6" y="161.6">ESD0402</text>
<text x="95" y="156.5">16V</text>
<text x="42.9" y="162.9">5%</text>
<text x="46.9" y="163.7" transform="rotate(-90 46.9 163.7)">2</text>
<text x="57.9" y="164.3" transform="rotate(-90 57.9 164.3)">2</text>
<text x="69.7" y="164.3" transform="rotate(-90 69.7 164.3)">2</text>
<text x="80.7" y="164.3" transform="rotate(-90 80.7 164.3)">2</text>
<text x="220.1" y="171.4">Title</text>
<text x="220.1" y="177.2">Size</text>
<text x="220.5" y="179.7">B</text>
<text x="227.8" y="177.2">Document Number</text>
<text x="283.8" y="177.2">Rev</text>
<text x="220.1" y="183">Date:</text>
<text x="258.7" y="183">Sheet</text>
<text x="268.4" y="183">1</text>
<text x="274.1" y="183">of</text>
<text x="279.9" y="183">1</text>
<text x="284" y="180.3">V2.1</text>
</g>
<g font-size="1.7" fill="#f00">
<text x="193.5" y="11.1">SDMMC0_D2</text>
<text x="214.7" y="7.2">VCC3V_SD</text>
<text x="193.5" y="14.9">SDMMC0_CMD</text>
<text x="193.5" y="13">SDMMC0_D3</text>
<text x="193.5" y="18.8">SDMMC0_CLK</text>
<text x="193.5" y="22.7">SDMMC0_D0</text>
<text x="149.4" y="27.1">HALL_SEN</text>
<text x="193.5" y="24.6">SDMMC0_D1</text>
<text x="193.5" y="26.5">SDMMC0_DET_L</text>
<text x="52.3" y="38.1">HALL_SEN</text>
<text x="52.3" y="40">PMIC_PWRON</text>
<text x="52.5" y="43.9">HOST1_DM1</text>
<text x="52.5" y="45.8">HOST1_DP1</text>
<text x="52.9" y="51.6">SDMMC0_D1</text>
<text x="52.9" y="49.7">SDMMC0_D0</text>
<text x="53.1" y="53.6">SDMMC0_D2</text>
<text x="52.9" y="59.4">SDMMC0_DET_L</text>
<text x="53.1" y="55.5">SDMMC0_D3</text>
<text x="53.1" y="57.4">SDMMC0_CMD</text>
<text x="52.9" y="61.3">SDMMC0_CLK</text>
<text x="53.3" y="65.2">MIC_IN2P</text>
<text x="53.3" y="71">HPGND</text>
<text x="53.3" y="69">HPO_L</text>
<text x="53.3" y="67.1">HPO_R</text>
<text x="53.3" y="74.8">HP_DET_H</text>
<text x="256.6" y="79.8">HOST1_DM_J</text>
<text x="256.6" y="81.7">HOST1_DP_J</text>
<text x="229.9" y="110.5">HOST1_DM1</text>
<text x="272.4" y="110.5">HOST1_DM_J</text>
<text x="229.9" y="122.1">HOST1_DP1</text>
<text x="272.4" y="122.1">HOST1_DP_J</text>
<text x="64.3" y="134.8">MIC_IN2P</text>
<text x="104.3" y="136.8">HPO_L</text>
<text x="104.9" y="138.7">HP_DET_H</text>
<text x="104.3" y="144.5">HPO_R</text>
<text x="104.3" y="146.5">HPGND</text>
</g>
<g font-size="1.7" fill="#004080">
<text x="275.1" y="14.3">CD/DATA3</text>
<text x="275.1" y="16.2">CMD</text>
<text x="275.1" y="12.4">DATA2</text>
<text x="24.1" y="23.9">40</text>
<text x="275.1" y="18.2">VDD</text>
<text x="275.1" y="20.1">CLK</text>
<text x="275.1" y="22">VSS</text>
<text x="275.1" y="23.9">DATA0</text>
<text x="12.4" y="24.1" transform="rotate(-90 12.4 24.1)">42</text>
<text x="14.3" y="24.1" transform="rotate(-90 14.3 24.1)">41</text>
<text x="24.1" y="29.7">37</text>
<text x="24.1" y="27.8">38</text>
<text x="24.1" y="25.9">39</text>
<text x="128" y="28.4">VDD VOUT</text>
<text x="275.1" y="25.9">DATA1</text>
<text x="275.1" y="27.8">CD</text>
<text x="275.1" y="29.7">G1</text>
<text x="24.1" y="35.5">34</text>
<text x="24.1" y="33.6">35</text>
<text x="24.1" y="31.7">36</text>
<text x="133.6" y="34.4" transform="rotate(-90 133.6 34.4)">GND</text>
<text x="275.1" y="31.7">G2</text>
<text x="275.1" y="33.6">G3</text>
<text x="275.1" y="35.5">G4</text>
<text x="24.1" y="41.3">31</text>
<text x="24.1" y="39.4">32</text>
<text x="24.1" y="37.5">33</text>
<text x="24.1" y="47.1">28</text>
<text x="24.1" y="45.2">29</text>
<text x="24.1" y="43.2">30</text>
<text x="24.1" y="52.9">25</text>
<text x="24.1" y="51">26</text>
<text x="24.1" y="49">27</text>
<text x="24.1" y="58.7">22</text>
<text x="24.1" y="56.8">23</text>
<text x="24.1" y="54.8">24</text>
<text x="24.1" y="64.5">19</text>
<text x="24.1" y="62.5">20</text>
<text x="24.1" y="60.6">21</text>
<text x="24.1" y="70.3">16</text>
<text x="24.1" y="68.3">17</text>
<text x="24.1" y="66.4">18</text>
<text x="24.1" y="78">12</text>
<text x="24.1" y="76.1">13</text>
<text x="24.1" y="74.1">14</text>
<text x="24.1" y="72.2">15</text>
<text x="24.1" y="81.9">10</text>
<text x="24.1" y="79.9">11</text>
<text x="25.1" y="83.8">9</text>
<text x="25.1" y="89.6">6</text>
<text x="25.1" y="87.7">7</text>
<text x="25.1" y="85.7">8</text>
<text x="25.1" y="95.4">3</text>
<text x="25.1" y="93.4">4</text>
<text x="25.1" y="91.5">5</text>
<text x="25.1" y="99.2">1</text>
<text x="25.1" y="97.3">2</text>
<text x="225.7" y="136.7">IN</text>
<text x="232.4" y="136.7">VOUT</text>
<text x="233.4" y="140.5">GND</text>
<text x="225.7" y="144.4">EN</text>
<text x="233.5" y="144.4">OCB</text>
</g>
<g font-size="1.4">
<text x="30.9" y="1.5">5</text>
<text x="88.8" y="1.5">4</text>
<text x="146.7" y="1.5">3</text>
<text x="204.7" y="1.5">2</text>
<text x="262.6" y="1.5">1</text>
<text x=".5" y="26.1">D</text>
<text x="292" y="26.1">D</text>
<text x=".5" y="71.9">C</text>
<text x="292" y="71.9">C</text>
<text x=".5" y="117.8">B</text>
<text x="292" y="117.8">B</text>
<text x=".5" y="163.6">A</text>
<text x="292" y="163.6">A</text>
<text x="30.9" y="186.8">5</text>
<text x="88.8" y="186.8">4</text>
<text x="146.7" y="186.8">3</text>
<text x="204.7" y="186.8">2</text>
<text x="262.6" y="186.8">1</text>
</g>
<g font-size="1.3" fill="#00f">
<text x="279.2" y="77.9" transform="rotate(180 279.2 77.9)">1:5V</text>
<text x="279.4" y="79.8" transform="rotate(180 279.4 79.8)">2:D-</text>
<text x="279.4" y="81.9" transform="rotate(180 279.4 81.9)">3:D+</text>
<text x="279.9" y="83.6" transform="rotate(180 279.9 83.6)">4:GND</text>
</g>
<g font-size="1.3" fill="#000080">
<text x="206.4" y="172.8">M1</text>
<text x="206.4" y="174.8">M2</text>
</g>
</svg>
